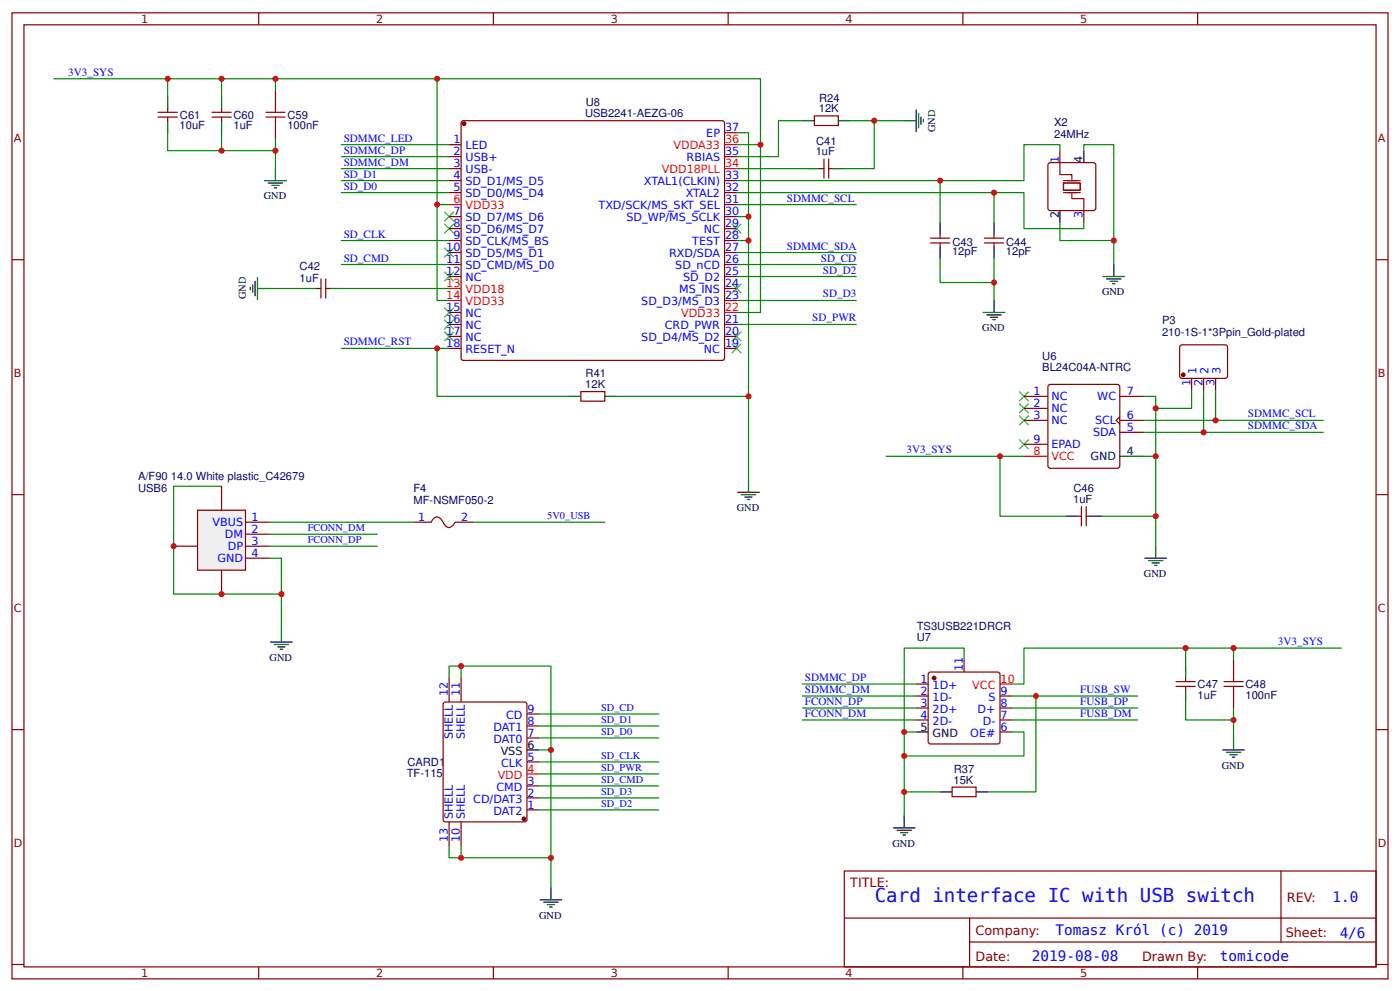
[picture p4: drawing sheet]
<svg xmlns="http://www.w3.org/2000/svg" width="309mm" height="219mm" viewBox="0 0 309 219" stroke-linecap="round" stroke-linejoin="round" font-family="sans-serif">
<g fill="none" stroke="#800" stroke-width=".26">
<path d="M2.6 2.8h304.1v213.3h-304.1zM5.3 5.5h298.7v207.9h-298.7zM57.1 2.8v2.7M109 2.8v2.7M160.9 2.8v2.7M212.7 2.8v2.7M264.6 2.8v2.7M34.9 25.8h4.3M34.9 24.8h4.3M37 24v.8M37 25.8v.8M46.8 25.8h4.3"/>
<path d="M46.8 24.8h4.3M48.9 24v.8M48.9 25.8v.8M60.9 20v2.7M60.9 28v2.6M99.2 37.2h2.7M99.2 31.9h2.7M99.2 34.6h2.7M99.2 39.9h2.7M102.1 26.7h57.7l.3 .5-.1 52.1-.5 .3-57.4-.1-.2-.5v-51.8zM160.1 34.6h2.6M160.1 39.9h2.6"/>
<path d="M160.1 29.3h2.6M179.9 25.6h5.3v2.1h-5.3zM181.2 37.2h.8M182 35.1v4.2M183.1 35.1v4.2M183.1 37.2h.8M231.8 36l9.8-.1 .4 .3 .1 9.8-.3 .4-9.8 .1-.4-.3-.1-9.8zM234.2 33.3v2.6M2.6 57.3h2.7M99.2 42.5h2.7M99.2 47.8h2.7M99.2 50.5h2.7"/>
<path d="M99.2 53.1h2.7M99.2 55.7h2.7M99.2 58.4h2.7M160.1 42.5h2.6M160.1 47.8h2.6M160.1 50.5h2.6M160.1 53.1h2.6M160.1 55.7h2.6M160.1 58.4h2.6M160.1 45.2h2.6M205.6 52.6h4.2M205.6 53.6h4.2"/>
<path d="M207.7 51.8v.8M207.7 53.6v.8M217.5 52.6h4.2M217.5 53.6h4.2M219.6 51.8v.8M219.6 53.6v.8M239.4 46.5v2.6M304 57.3h2.7M70.1 63.7h.8M70.9 61.6v4.2M72 61.6v4.2M72 63.7h.8"/>
<path d="M99.2 61h2.7M99.2 69h2.7M99.2 71.6h2.7M99.2 74.3h2.7M99.2 76.9h2.7M160.1 63.7h2.6M160.1 61h2.6M160.1 71.6h2.6M160.1 74.3h2.6M160.1 76.9h2.6M160.1 66.3h2.6M260.9 76.2h10l.3 .4-.1 6.7-.4 .2h-9.8l-.3-.5v-6.4z"/>
<path d="M128.3 86.4h5.3v2.2h-5.3zM226.2 87.5h5.3M226.2 92.8h5.3M226.2 90.1h5.3M226.2 98.1h5.3M231.8 84.9h15.1l.4 .2 .1 17.7-.3 .5-15.1 .1-.4-.3-.1-17.7zM247.4 92l-.8 .8 .8 .8M247.4 87.5h5.3M247.4 95.4h5.3M247.4 92.8h5.3M263.3 83.5v2.7M265.9 83.5v2.7"/>
<path d="M268.6 83.5v2.7M2.6 109.2h2.7M91.3 115.3h3.9l.5-.8a1.32 1.32 0 0 1 2.2 .8l.5 .7a1.32 1.32 0 0 0 2.1-.7h4M238.1 114h.8M238.9 111.8v4.3M240 111.8v4.3M240 114h.8M304 109.2h2.7M98.2 155h17.7l.4 .2 .1 25.7-.2 .5h-17.8l-.4-.2-.1-25.7zM99.2 149.7v5.3M101.9 149.7v5.3M116.4 157.6h2.7"/>
<path d="M202.4 151h2.7M202.4 153.6h2.7M202.4 156.3h2.7M202.4 158.9h2.7M205.3 148.4h15.1l.5 .2v15.1l-.2 .5h-15.1l-.5-.2v-15.1zM213 145.7v2.7M220.9 153.6h2.7M220.9 156.3h2.7M220.9 158.9h2.7M259.8 150.5h4.3M259.8 151.5h4.3M261.9 149.7v.8"/>
<path d="M261.9 151.5v.8M272.5 145.7v2.7M272.5 153.6v2.7M2.6 161.1h2.7M116.4 178.8h2.7M116.4 176.1h2.7M116.4 173.5h2.7M116.4 168.2h2.7M116.4 162.9h2.7M116.4 160.3h2.7M210.3 173.8h5.3v2.1h-5.3zM220.9 161.6h2.7"/>
<path d="M304 161.1h2.7M99.2 181.4v5.3M101.9 181.4v5.3M186.5 192.3h117.5v21.1h-117.5zM283 192.3v15.6M2.6 212.9h2.7M57.1 213.4v2.7M109 213.4v2.7M160.9 213.4v2.7M186.6 202.7h117.3M212.7 213.4v2.7M214.2 207.9h89.7"/>
<path d="M214.2 202.7v10.5M264.6 213.4v2.7M304 212.9h2.7"/>
</g>
<g fill="none" stroke="#080" stroke-width=".26">
<path d="M11.9 17.4h84.7M37 17.4v4M48.9 17.4v4M60.9 17.4v2.6M37 29.3v4h23.9v-2.7M48.9 29.3v4M60.9 33.3v3.9M75.4 31.9h23.8M75.4 37.2h23.8M75.4 39.9h23.8M75.4 34.6h23.8M162.7 29.3h2.7v76.7"/>
<path d="M162.7 31.9h5.3M162.7 37.2h15.9M177.3 26.6h-5.3v8h-9.3M187.9 26.6h5.2v10.6h-6.6M193.1 26.6h6.7M207.7 39.9v9.2M234.2 33.3v-1.4h-8v8h-63.5M239.4 33.3v-1.4h6.7v26.5M75.4 53.1h23.8M75.4 58.4h23.8M75.4 42.5h23.8M96.6 45.2v-27.8h71.4v51.6h-5.3"/>
<path d="M99.2 45.2h-2.6v21.1h2.6M162.7 42.5h63.5v8h13.2v-1.4M162.7 47.8h2.7M162.7 53.1h2.7M162.7 45.2h26.5M162.7 55.7h26.5M162.7 58.4h26.5M207.7 57.1v5.3h11.9v-5.3M219.6 42.5v6.6M234.2 49.1v4h11.9M59.5 63.7h8M75.4 63.7h23.8"/>
<path d="M75.4 76.9h23.8M96.6 76.9v10.6h29.1M162.7 71.6h26.5M162.7 66.3h26.5M162.7 61h26.5M219.6 62.4v3.9M136.3 87.5h29.1M252.7 87.5h2.6v33.1M252.7 95.4h39.7M252.7 92.8h39.7M263.3 86.2v3.9h-8M265.9 86.2v9.2"/>
<path d="M268.6 86.2v6.6M48.9 107.3h-10.5v23.9h23.8M59.5 115.3h31.8M59.5 117.9h23.8M104.5 115.3h29.1M195.8 100.7h30.4M220.9 100.7v13.3h14.6M243.4 114h11.9M252.7 100.7h2.6M59.5 123.2h2.7v15.9M59.5 120.6h23.8M99.2 149.7v-2.7h2.7v2.7"/>
<path d="M101.9 147h19.8v18.5M119.1 157.6h26.4M177.3 158.9h25.1M177.3 156.3h25.1M177.3 153.6h25.1M177.3 151h25.1M213 145.7v-2.6h-13.2v18.5M223.6 158.9h27.8M223.6 156.3h27.8M223.6 153.6h27.8M228.9 153.6v21.2h-10.6M261.9 155v3.9h10.6v-2.6"/>
<path d="M261.9 143.1v3.9M272.5 143.1v2.6M272.5 158.9v4M296.3 143.1h-70.1v7.9h-2.6M119.1 165.5h2.6v30.5M119.1 178.8h26.4M119.1 176.1h26.4M119.1 173.5h26.4M119.1 170.8h26.4M119.1 168.2h26.4M119.1 162.9h26.4M119.1 160.3h26.4"/>
<path d="M199.8 174.8h7.9M202.4 161.6h-2.6v18.5M223.6 161.6h2.6v5.3h-26.4M99.2 186.7v2.7h22.5M101.9 186.7v2.7"/>
</g>
<g fill="#800" stroke="#800" stroke-width=".26">
<circle cx="261.4" cy="82.7" r=".4"/>
<circle cx="102.5" cy="27.3" r=".4"/>
<circle cx="206.4" cy="149.7" r=".4"/>
<circle cx="115.8" cy="180.8" r=".4"/>
</g>
<g fill="none" stroke="#000" stroke-width=".26">
<path d="M37 21.4v2.6M37 26.6v2.7M48.9 21.4v2.6M48.9 26.6v2.7M58.5 39.9h4.7M60.9 37.2v2.7M177.3 26.6h2.6M178.6 37.2h2.6M183.9 37.2h2.6M185.2 26.6h2.7M199.8 26.6h2.6M202.4 24.3v4.7"/>
<path d="M202.9 25.1v3.1M203.5 25.8v1.6M204 26.4v.5M239.4 33.3v2.6M59.3 40.4h3.1M60.1 40.9h1.5M60.6 41.5h.5M207.7 49.1v2.7M207.7 54.4v2.7M219.6 49.1v2.7M219.6 54.4v2.7M234.2 46.5v2.6"/>
<path d="M246.1 58.4v2.6M55.3 63.4v.5M55.8 62.9v1.6M56.4 62.1v3.2M56.9 63.7h2.6M56.9 61.3v4.8M67.5 63.7h2.6M72.8 63.7h2.6M217.2 69h4.8M218 69.5h3.2M218.8 70h1.6M219.3 70.6h.6"/>
<path d="M219.6 66.3v2.7M243.7 61h4.7M244.5 61.6h3.1M245.3 62.1h1.6M245.8 62.6h.5M125.7 87.5h2.6M133.6 87.5h2.7M163 108.7h4.7M163.8 109.2h3.2M164.6 109.7h1.6M165.1 110.3h.5M165.4 106v2.7"/>
<path d="M235.5 114h2.6M240.8 114h2.6M247.4 100.7h5.3M62.2 139.1v2.6M252.9 123.2h4.8M253.7 123.7h3.2M254.5 124.3h1.6M255.1 124.8h.5M255.3 120.6v2.6M59.8 141.7h4.8M60.6 142.3h3.2M61.4 142.8h1.6"/>
<path d="M61.9 143.3h.5M261.9 147v2.7M261.9 152.3v2.7M116.4 165.5h2.7M202.4 161.6h2.7M207.7 174.8h2.6M215.6 174.8h2.7M270.1 165.5h4.8M270.9 166.1h3.2M271.7 166.6h1.6M272.3 167.1h.5M272.5 162.9v2.6"/>
<path d="M119.3 198.6h4.8M120.1 199.2h3.2M120.9 199.7h1.6M121.7 196v2.6M197.4 182.7h4.7M198.2 183.3h3.1M199 183.8h1.6M199.5 184.3h.5M199.8 180.1v2.6M121.4 200.2h.6"/>
</g>
<path d="M58.7 24.8h4.3M58.7 25.8h4.3M60.9 22.7v2.1M60.9 25.8v2.2M270.4 150.5h4.2M270.4 151.5h4.2M272.5 148.4v2.1M272.5 151.5v2.1" fill="none" stroke="#a00000" stroke-width=".26"/>
<g fill="#000" stroke="#3c3" stroke-width=".26">
<path d="M98.2 54.7l2.1 2.1zM100.3 54.7l-2.1 2.1z"/>
<path d="M98.2 49.4l2.1 2.1zM100.3 49.4l-2.1 2.1z"/>
<path d="M98.2 46.8l2.1 2.1zM100.3 46.8l-2.1 2.1z"/>
<path d="M98.2 60l2.1 2.1zM100.3 60l-2.1 2.1z"/>
<path d="M161.7 49.4l2.1 2.1zM163.8 49.4l-2.1 2.1z"/>
<path d="M98.2 73.2l2.1 2.1zM100.3 73.2l-2.1 2.1z"/>
<path d="M98.2 70.6l2.1 2.1zM100.3 70.6l-2.1 2.1z"/>
<path d="M98.2 67.9l2.1 2.1zM100.3 67.9l-2.1 2.1z"/>
<path d="M161.7 62.6l2.1 2.1zM163.8 62.6l-2.1 2.1z"/>
<path d="M161.7 73.2l2.1 2.1zM163.8 73.2l-2.1 2.1z"/>
<path d="M161.7 75.9l2.1 2.1zM163.8 75.9l-2.1 2.1z"/>
<path d="M225.2 97l2.1 2.1zM227.3 97l-2.1 2.1z"/>
<path d="M225.2 91.7l2.1 2.1zM227.3 91.7l-2.1 2.1z"/>
<path d="M225.2 89.1l2.1 2.1zM227.3 89.1l-2.1 2.1z"/>
<path d="M225.2 86.4l2.1 2.2zM227.3 86.4l-2.1 2.2z"/>
</g>
<path d="M160.1 37.2h2.6M160.1 31.9h2.6M99.2 45.2h2.7M99.2 63.7h2.7M99.2 66.3h2.7M160.1 69h2.6M226.2 100.7h5.3M220.9 151h2.7M116.4 170.8h2.7" fill="none" stroke="#f00" stroke-width=".26"/>
<path d="M234.2 35.9v2.6h2.6v1.1M234.9 39.9h3.8M234.9 40.4h3.8v1.6h-3.8zM234.9 42.5h3.8M236.8 42.8v1h2.6v2.7" fill="none" stroke="#801" stroke-width=".26"/>
<path d="M43.7 112.6h10.5v13.3h-10.5z" fill="#efefef" stroke="#800" stroke-width=".26"/>
<path d="M48.9 107.3v5.3M54.2 115.3h5.3M54.2 117.9h5.3M38.4 120.6h5.3M48.9 125.9v5.3M54.2 120.6h5.3M54.2 123.2h5.3" fill="none" stroke="#800" stroke-width=".26"/>
<g fill="#c00">
<circle cx="48.9" cy="131.2" r=".66"/>
<circle cx="62.2" cy="131.2" r=".66"/>
<circle cx="38.4" cy="120.6" r=".66"/>
<circle cx="48.9" cy="17.4" r=".66"/>
<circle cx="96.6" cy="76.9" r=".66"/>
<circle cx="268.6" cy="92.8" r=".66"/>
<circle cx="228.9" cy="153.6" r=".66"/>
<circle cx="272.5" cy="143.1" r=".66"/>
<circle cx="220.9" cy="100.7" r=".66"/>
<circle cx="255.3" cy="100.7" r=".66"/>
<circle cx="219.6" cy="62.4" r=".66"/>
<circle cx="207.7" cy="39.9" r=".66"/>
<circle cx="96.6" cy="17.4" r=".66"/>
<circle cx="165.4" cy="47.8" r=".66"/>
<circle cx="199.8" cy="161.6" r=".66"/>
<circle cx="165.4" cy="53.1" r=".66"/>
<circle cx="168" cy="31.9" r=".66"/>
<circle cx="193.1" cy="26.6" r=".66"/>
<circle cx="96.6" cy="45.2" r=".66"/>
<circle cx="219.6" cy="42.5" r=".66"/>
<circle cx="246.1" cy="53.1" r=".66"/>
<circle cx="255.3" cy="114" r=".66"/>
<circle cx="261.9" cy="143.1" r=".66"/>
<circle cx="272.5" cy="158.9" r=".66"/>
<circle cx="199.8" cy="166.9" r=".66"/>
<circle cx="199.8" cy="174.8" r=".66"/>
<circle cx="265.9" cy="95.4" r=".66"/>
<circle cx="165.4" cy="87.5" r=".66"/>
<circle cx="37" cy="17.4" r=".66"/>
<circle cx="60.9" cy="17.4" r=".66"/>
<circle cx="48.9" cy="33.3" r=".66"/>
<circle cx="60.9" cy="33.3" r=".66"/>
<circle cx="255.3" cy="90.1" r=".66"/>
<circle cx="101.9" cy="147" r=".66"/>
<circle cx="101.9" cy="189.4" r=".66"/>
<circle cx="121.7" cy="189.4" r=".66"/>
<circle cx="121.7" cy="165.5" r=".66"/>
</g>
<text font-size="4.2" fill="#00f" x="193.3" y="199.2">Card interface IC with USB switch</text>
<g font-size="3.2" fill="#00f">
<text x="294.4" y="199.2">1.0</text>
<text x="233.2" y="206.4">Tomasz Król (c) 2019</text>
<text x="296" y="207">4/6</text>
<text x="228" y="212.2">2019-08-08</text>
<text x="269.5" y="212.2">tomicode</text>
</g>
<g font-size="2.8" fill="#800">
<text x="187.9" y="195.7">TITLE:</text>
<text x="284.3" y="199.2">REV:</text>
<text x="215.5" y="206.4">Company:</text>
<text x="284.1" y="206.8">Sheet:</text>
<text x="215.5" y="212.1">Date:</text>
<text x="252.3" y="212.2">Drawn By:</text>
</g>
<g font-size="2.5" fill="#800">
<text x="31.2" y="5.1">1</text>
<text x="83.1" y="5.1">2</text>
<text x="134.9" y="5.1">3</text>
<text x="186.8" y="5.1">4</text>
<text x="238.7" y="5.1">5</text>
<text x="3" y="31.4">A</text>
<text x="304.4" y="31.4">A</text>
<text x="3" y="83.3">B</text>
<text x="304.4" y="83.3">B</text>
<text x="3" y="135.1">C</text>
<text x="304.4" y="135.1">C</text>
<text x="3" y="187">D</text>
<text x="304.4" y="187">D</text>
<text x="31.2" y="215.7">1</text>
<text x="83.1" y="215.7">2</text>
<text x="134.9" y="215.7">3</text>
<text x="186.8" y="215.7">4</text>
<text x="238.7" y="215.7">5</text>
</g>
<g font-size="2.5" fill="#00f">
<text x="15.1" y="16.7">3V3_SYS</text>
<text x="160.2" y="29">37</text>
<text x="75.9" y="31.3">SDMMC_LED</text>
<text x="75.9" y="33.9">SDMMC_DP</text>
<text x="100.2" y="31.7">1</text>
<text x="100.2" y="34.3">2</text>
<text x="102.8" y="33">LED</text>
<text x="102.8" y="35.6">USB+</text>
<text x="151.7" y="35.6">RBIAS</text>
<text x="156" y="30.3">EP</text>
<text x="160.2" y="34.3">35</text>
<text x="233.9" y="35.9" transform="rotate(-90 233.9 35.9)">1</text>
<text x="75.9" y="39.2">SD_D1</text>
<text x="75.9" y="41.9">SD_D0</text>
<text x="75.9" y="36.6">SDMMC_DM</text>
<text x="100.2" y="37">3</text>
<text x="100.2" y="39.6">4</text>
<text x="102.8" y="38.3">USB-</text>
<text x="102.8" y="40.9">SD_D1/MS_D5</text>
<text x="142.3" y="40.9">XTAL1(CLKIN)</text>
<text x="160.2" y="39.6">33</text>
<text x="100.2" y="42.3">5</text>
<text x="100.2" y="47.5">7</text>
<text x="102.8" y="43.6">SD_D0/MS_D4</text>
<text x="132.2" y="46.2">TXD/SCK/MS_SKT_SEL</text>
<text x="151.5" y="43.6">XTAL2</text>
<text x="160.2" y="44.9">31</text>
<text x="160.2" y="42.3">32</text>
<text x="160.2" y="47.5">30</text>
<text x="173.8" y="44.5">SDMMC_SCL</text>
<text x="75.9" y="52.4">SD_CLK</text>
<text x="100.2" y="50.2">8</text>
<text x="100.2" y="52.8">9</text>
<text x="102.8" y="48.9">SD_D7/MS_D6</text>
<text x="102.8" y="51.5">SD_D6/MS_D7</text>
<text x="138.4" y="48.9">SD_WP/MS_SCLK</text>
<text x="155.5" y="51.5">NC</text>
<text x="160.2" y="50.2">29</text>
<text x="160.2" y="52.8">28</text>
<text x="239.2" y="48.1" transform="rotate(-90 239.2 48.1)">3</text>
<text x="75.9" y="57.7">SD_CMD</text>
<text x="98.6" y="55.5">10</text>
<text x="98.6" y="58.1">11</text>
<text x="102.8" y="54.2">SD_CLK/MS_BS</text>
<text x="102.8" y="56.8">SD_D5/MS_D1</text>
<text x="102.8" y="59.5">SD_CMD/MS_D0</text>
<text x="147.8" y="56.8">RXD/SDA</text>
<text x="149.2" y="59.5">SD_nCD</text>
<text x="152.9" y="54.2">TEST</text>
<text x="160.2" y="55.5">27</text>
<text x="160.2" y="58.1">26</text>
<text x="173.8" y="55.1">SDMMC_SDA</text>
<text x="181.4" y="57.7">SD_CD</text>
<text x="98.6" y="60.8">12</text>
<text x="102.8" y="62.1">NC</text>
<text x="150" y="64.7">MS_INS</text>
<text x="150.9" y="62.1">SD_D2</text>
<text x="160.2" y="60.8">25</text>
<text x="160.2" y="63.4">24</text>
<text x="181.8" y="60.4">SD_D2</text>
<text x="181.8" y="65.7">SD_D3</text>
<text x="98.6" y="68.7">15</text>
<text x="98.6" y="71.4">16</text>
<text x="102.8" y="70">NC</text>
<text x="141.7" y="67.4">SD_D3/MS_D3</text>
<text x="160.2" y="71.4">21</text>
<text x="160.2" y="66.1">23</text>
<text x="179.5" y="71">SD_PWR</text>
<text x="75.9" y="76.3">SDMMC_RST</text>
<text x="98.6" y="74">17</text>
<text x="98.6" y="76.6">18</text>
<text x="102.8" y="72.7">NC</text>
<text x="102.8" y="75.3">NC</text>
<text x="102.8" y="78">RESET_N</text>
<text x="141.7" y="75.3">SD_D4/MS_D2</text>
<text x="146.9" y="72.7">CRD_PWR</text>
<text x="155.5" y="78">NC</text>
<text x="160.2" y="76.6">19</text>
<text x="160.2" y="74">20</text>
<text x="264.3" y="82.5" transform="rotate(-90 264.3 82.5)">1</text>
<text x="267" y="82.5" transform="rotate(-90 267 82.5)">2</text>
<text x="269.6" y="82.5" transform="rotate(-90 269.6 82.5)">3</text>
<text x="228.4" y="87.2">1</text>
<text x="228.4" y="89.9">2</text>
<text x="232.3" y="88.3">NC</text>
<text x="242.4" y="88.3">WC</text>
<text x="249" y="87.2">7</text>
<text x="263" y="85.2" transform="rotate(-90 263 85.2)">1</text>
<text x="265.6" y="85.2" transform="rotate(-90 265.6 85.2)">2</text>
<text x="268.3" y="85.2" transform="rotate(-90 268.3 85.2)">3</text>
<text x="228.4" y="92.5">3</text>
<text x="232.3" y="93.6">NC</text>
<text x="232.3" y="90.9">NC</text>
<text x="241.9" y="93.6">SCL</text>
<text x="249" y="95.2">5</text>
<text x="249" y="92.5">6</text>
<text x="275.7" y="94.8">SDMMC_SDA</text>
<text x="275.7" y="92.1">SDMMC_SCL</text>
<text x="200.3" y="100.1">3V3_SYS</text>
<text x="228.4" y="97.8">9</text>
<text x="232.3" y="98.9">EPAD</text>
<text x="241.5" y="96.2">SDA</text>
<text x="47" y="116.1">VBUS</text>
<text x="49.7" y="118.7">DM</text>
<text x="55.6" y="115">1</text>
<text x="55.6" y="117.7">2</text>
<text x="92.4" y="115">1</text>
<text x="101.9" y="115">2</text>
<text x="48" y="124">GND</text>
<text x="50.3" y="121.4">DP</text>
<text x="55.6" y="120.3">3</text>
<text x="55.6" y="123">4</text>
<text x="282.3" y="142.4">3V3_SYS</text>
<text x="212.7" y="148.2" transform="rotate(-90 212.7 148.2)">11</text>
<text x="99" y="153.6" transform="rotate(-90 99 153.6)">12</text>
<text x="101.6" y="153.6" transform="rotate(-90 101.6 153.6)">11</text>
<text x="177.8" y="155.6">FCONN_DP</text>
<text x="177.8" y="153">SDMMC_DM</text>
<text x="177.8" y="150.3">SDMMC_DP</text>
<text x="203.3" y="150.7">1</text>
<text x="203.3" y="153.4">2</text>
<text x="206" y="152.1">1D+</text>
<text x="206" y="154.7">1D-</text>
<text x="218.4" y="154.7">S</text>
<text x="221.1" y="153.4">9</text>
<text x="238.7" y="155.6">FUSB_DP</text>
<text x="238.7" y="153">FUSB_SW</text>
<text x="109" y="161.3">DAT1</text>
<text x="111.8" y="158.7">CD</text>
<text x="116.5" y="160">8</text>
<text x="116.5" y="157.3">9</text>
<text x="177.8" y="158.3">FCONN_DM</text>
<text x="203.3" y="156">3</text>
<text x="203.3" y="158.7">4</text>
<text x="206" y="157.3">2D+</text>
<text x="206" y="160">2D-</text>
<text x="216" y="157.3">D+</text>
<text x="217.2" y="160">D-</text>
<text x="221.1" y="161.3">6</text>
<text x="221.1" y="158.7">7</text>
<text x="221.1" y="156">8</text>
<text x="238.7" y="158.3">FUSB_DM</text>
<text x="100" y="163.2" transform="rotate(-90 100 163.2)">SHELL</text>
<text x="102.7" y="163.2" transform="rotate(-90 102.7 163.2)">SHELL</text>
<text x="109" y="164">DAT0</text>
<text x="116.5" y="162.6">7</text>
<text x="116.5" y="167.9">5</text>
<text x="214.4" y="162.6">OE#</text>
<text x="110.7" y="169.3">CLK</text>
<text x="116.5" y="173.2">3</text>
<text x="104.5" y="177.2">CD/DAT3</text>
<text x="109" y="179.8">DAT2</text>
<text x="109.7" y="174.5">CMD</text>
<text x="116.5" y="178.5">1</text>
<text x="116.5" y="175.9">2</text>
<text x="99" y="185.9" transform="rotate(-90 99 185.9)">13</text>
<text x="100" y="180.9" transform="rotate(-90 100 180.9)">SHELL</text>
<text x="101.6" y="185.9" transform="rotate(-90 101.6 185.9)">10</text>
<text x="102.7" y="180.9" transform="rotate(-90 102.7 180.9)">SHELL</text>
</g>
<g font-size="2.5" fill="#000080">
<text x="129.4" y="23.5">U8</text>
<text x="181" y="22.4">R24</text>
<text x="39.7" y="28.6">10uF</text>
<text x="39.8" y="26.2">C61</text>
<text x="51.6" y="28.6">1uF</text>
<text x="51.6" y="26.2">C60</text>
<text x="63.5" y="28.6">100nF</text>
<text x="63.5" y="26.2">C59</text>
<text x="129.3" y="25.8">USB2241-AEZG-06</text>
<text x="180.9" y="24.8">12K</text>
<text x="232.9" y="27.9">X2</text>
<text x="180.2" y="34.3">1uF</text>
<text x="180.3" y="31.9">C41</text>
<text x="232.9" y="30.5">24MHz</text>
<text x="66.2" y="59.6">C42</text>
<text x="210.3" y="56.4">12pF</text>
<text x="210.4" y="54.2">C43</text>
<text x="222.2" y="56.3">12pF</text>
<text x="222.3" y="54.2">C44</text>
<text x="66.2" y="62.2">1uF</text>
<text x="256.7" y="71.5">P3</text>
<text x="256.7" y="74.2">210-1S-1*3Ppin_Gold-plated</text>
<text x="129.4" y="83.3">R41</text>
<text x="230.3" y="81.9">BL24C04A-NTRC</text>
<text x="230.3" y="79.5">U6</text>
<text x="129.3" y="85.6">12K</text>
<text x="30.5" y="105.9">A/F90 14.0 White plastic_C42679</text>
<text x="30.5" y="108.5">USB6</text>
<text x="91.3" y="111.2">MF-NSMF050-2</text>
<text x="91.3" y="108.5">F4</text>
<text x="237.1" y="111">1uF</text>
<text x="237.2" y="108.6">C46</text>
<text x="202.5" y="139">TS3USB221DRCR</text>
<text x="202.5" y="141.6">U7</text>
<text x="264.6" y="154.2">1uF</text>
<text x="264.6" y="151.9">C47</text>
<text x="275.2" y="154.2">100nF</text>
<text x="275.2" y="151.9">C48</text>
<text x="89.9" y="171.4">TF-115</text>
<text x="90" y="169.1">CARD1</text>
<text x="210.6" y="173">15K</text>
<text x="210.7" y="170.6">R37</text>
</g>
<g font-size="2.5" fill="#f00">
<text x="148.8" y="33">VDDA33</text>
<text x="160.2" y="31.7">36</text>
<text x="146.2" y="38.3">VDD18PLL</text>
<text x="160.2" y="37">34</text>
<text x="100.2" y="44.9">6</text>
<text x="102.8" y="46.2">VDD33</text>
<text x="98.6" y="63.4">13</text>
<text x="102.8" y="64.7">VDD18</text>
<text x="98.6" y="66.1">14</text>
<text x="102.8" y="67.4">VDD33</text>
<text x="150.5" y="70">VDD33</text>
<text x="160.2" y="68.7">22</text>
<text x="228.4" y="100.5">8</text>
<text x="232.3" y="101.5">VCC</text>
<text x="214.8" y="152.1">VCC</text>
<text x="221.1" y="150.7">10</text>
<text x="109.9" y="171.9">VDD</text>
<text x="116.5" y="170.6">4</text>
</g>
<g font-size="2.5">
<text x="239.2" y="35.9" transform="rotate(-90 239.2 35.9)">4</text>
<text x="233.9" y="48.1" transform="rotate(-90 233.9 48.1)">2</text>
<text x="240.9" y="101.5">GND</text>
<text x="249" y="100.5">4</text>
<text x="203.3" y="161.3">5</text>
<text x="110.6" y="166.6">VSS</text>
<text x="116.5" y="165.3">6</text>
<text x="206" y="162.6">GND</text>
</g>
<g font-size="2.3">
<text x="206.6" y="29.2" transform="rotate(-90 206.6 29.2)">GND</text>
<text x="58.3" y="44">GND</text>
<text x="243.5" y="65.2">GND</text>
<text x="54.3" y="66.1" transform="rotate(-90 54.3 66.1)">GND</text>
<text x="217" y="73.2">GND</text>
<text x="162.8" y="112.9">GND</text>
<text x="252.7" y="127.4">GND</text>
<text x="59.6" y="145.9">GND</text>
<text x="269.9" y="169.7">GND</text>
<text x="197.2" y="186.9">GND</text>
<text x="119.1" y="202.8">GND</text>
</g>
<g font-size="2.3" fill="#00f">
<text x="68" y="119.9">FCONN_DP</text>
<text x="68" y="117.3">FCONN_DM</text>
<text x="120.9" y="114.6">5V0_USB</text>
<text x="132.8" y="157">SD_CD</text>
<text x="132.8" y="159.6">SD_D1</text>
<text x="132.8" y="167.5">SD_CLK</text>
<text x="132.8" y="162.2">SD_D0</text>
<text x="132.8" y="172.8">SD_CMD</text>
<text x="132.8" y="170.2">SD_PWR</text>
<text x="132.8" y="178.1">SD_D2</text>
<text x="132.8" y="175.5">SD_D3</text>
</g>
</svg>
